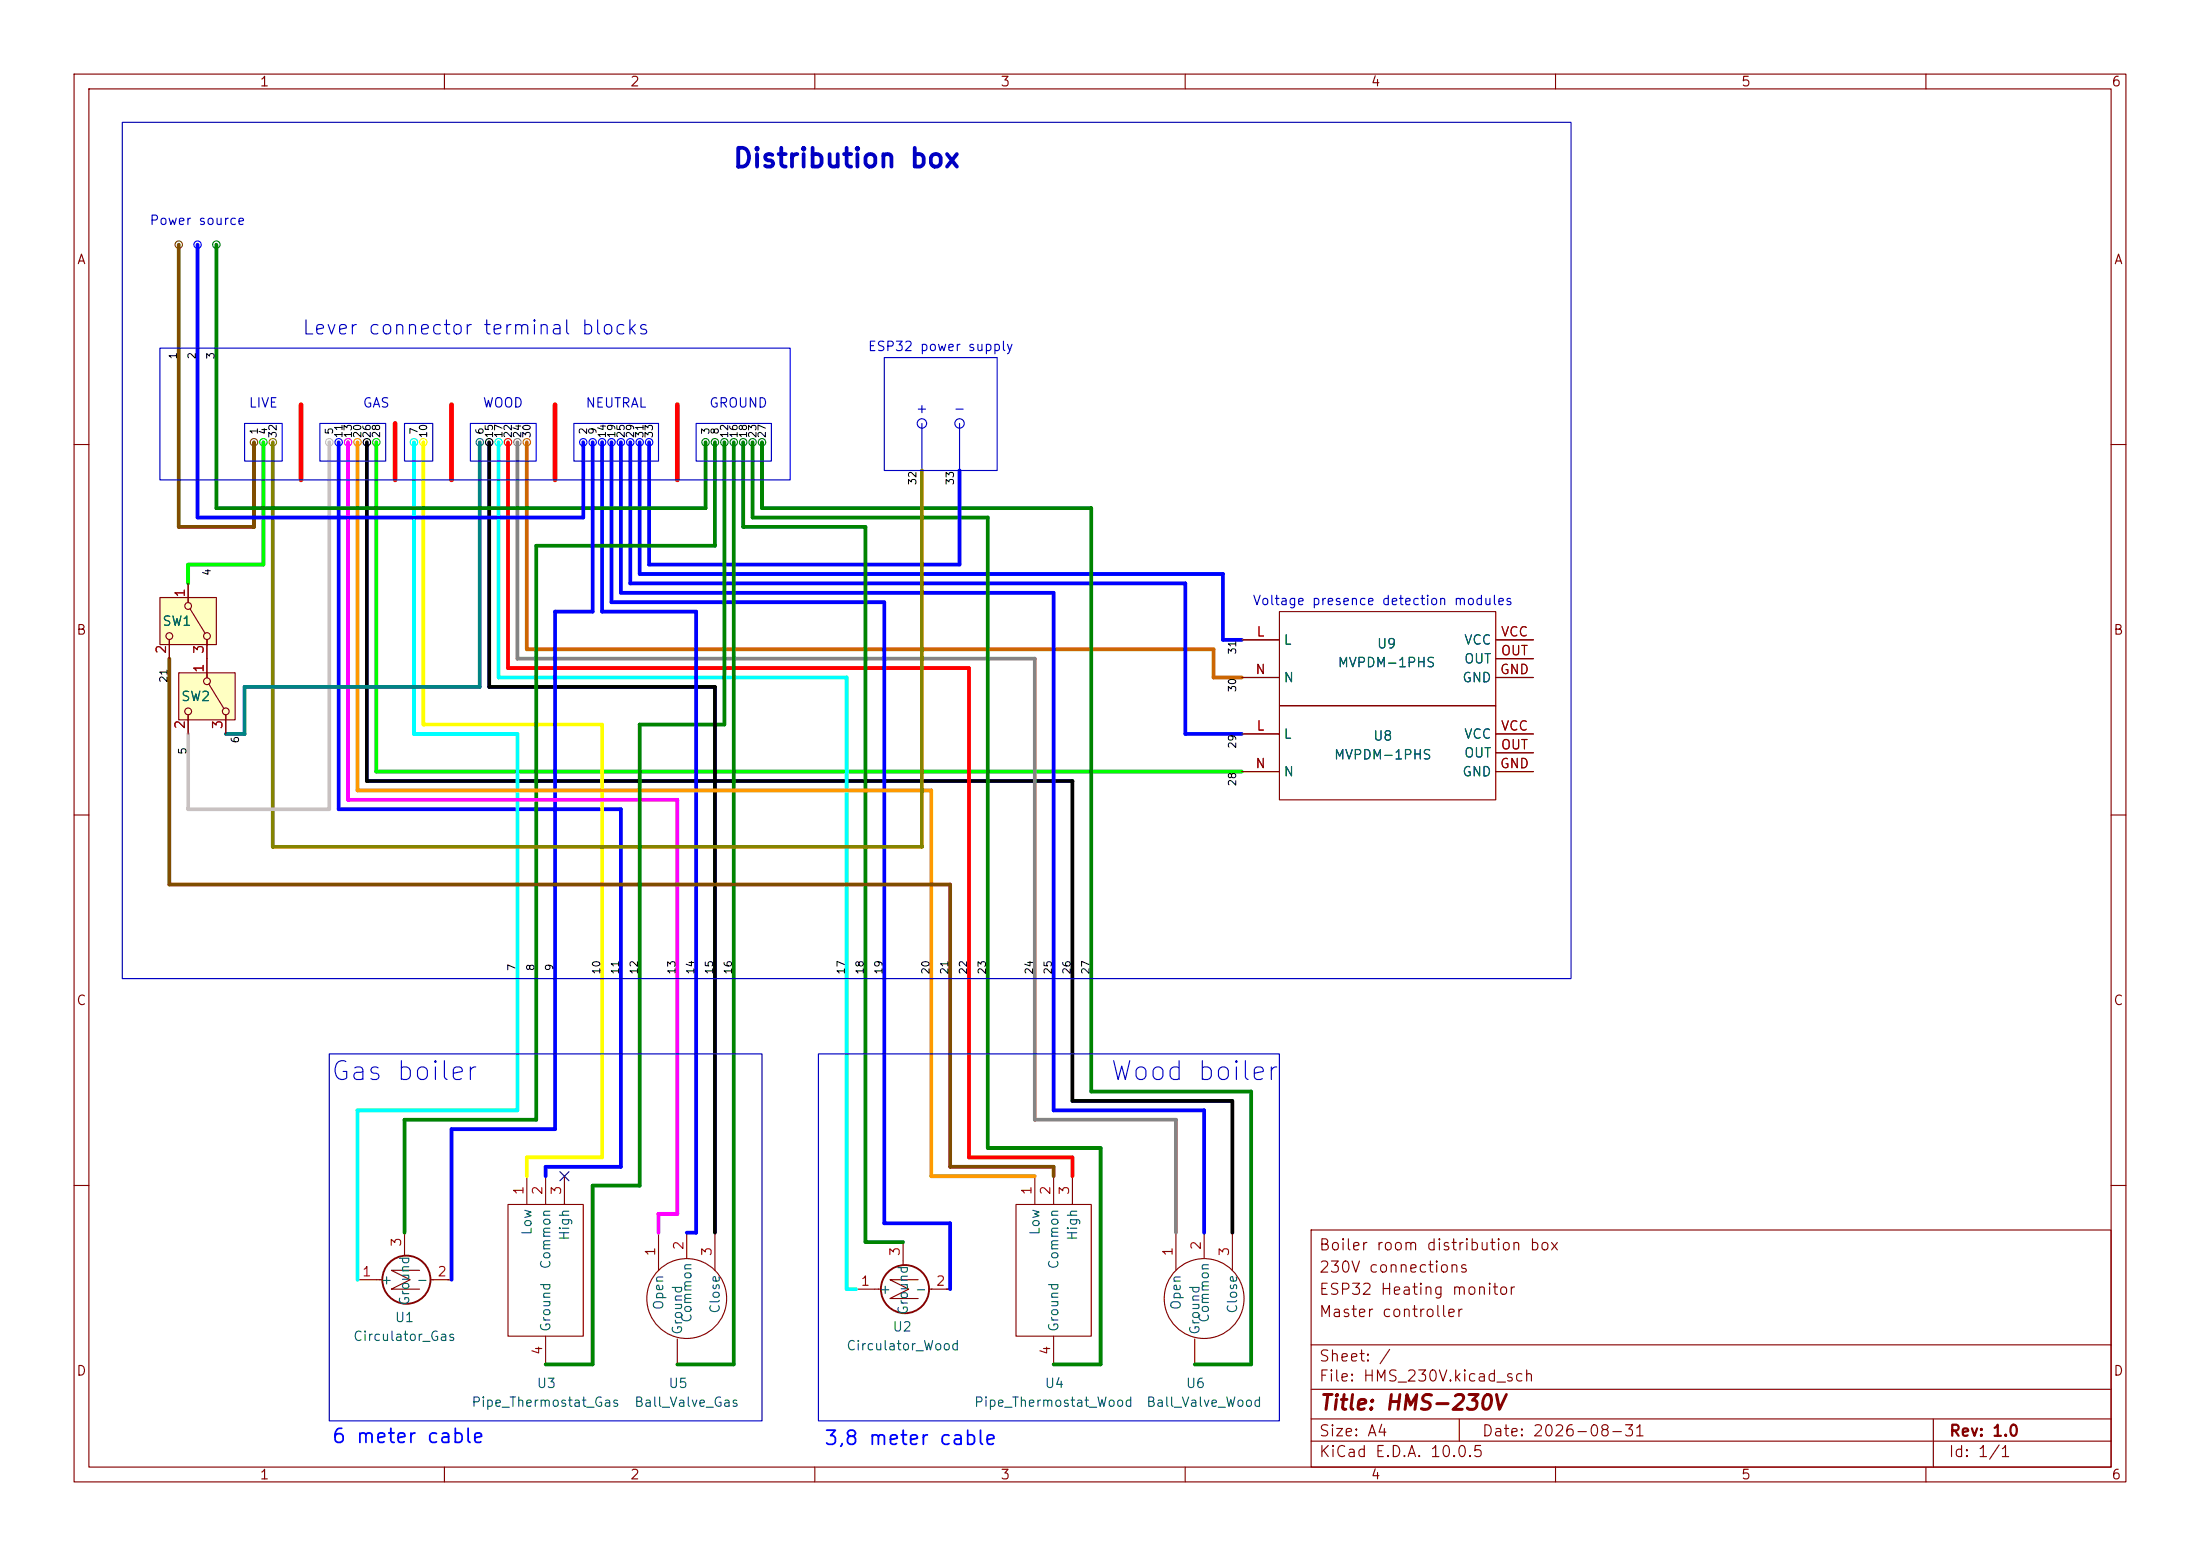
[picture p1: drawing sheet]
<svg xmlns="http://www.w3.org/2000/svg" width="297mm" height="210mm" viewBox="0 0 297 210" stroke-linecap="round" stroke-linejoin="round" font-family="sans-serif">
<g fill="none" stroke="#840000" stroke-width=".15">
<path d="M10 10h277v190h-277zM12 12h273v186h-273zM60 10v2M110 10v2M160 10v2M210 10v2M260 10v2M10 60h2M285 60h2M10 110h2M285 110h2M10 160h2"/>
<path d="M115.6 174h3.3M121.9 167.6v3.1M124 172.7h-3.9l2.6 1.3-2.6 1.3h3.9M125.4 174h2.9M177 166h108v32h-108zM285 160h2M60 198v2M110 198v2M160 198v2M177 194.5h108M177 191.5h108M177 187.5h108"/>
<path d="M177 181.5h108M197 191.5v3M210 198v2M260 198v2M261 191.5v6.5"/>
</g>
<circle cx="122.2" cy="174" r="3.3" fill="none" stroke="#840000" stroke-width=".25"/>
<path d="M24.1 90.8h7.6v6.4h-7.6z" fill="#ffffc2"/>
<g fill="none" stroke="#840000" stroke-width=".15">
<path d="M24.1 90.8h7.6v6.4h-7.6zM25.4 96.5v2.6M27.9 88.9v2.5M28.2 92.3l2 3.3M30.5 96.5v2.6M167.6 91.4h5.1M167.6 86.4h5.1M167.6 99.1h5.1M172.7 82.6h29.2v12.7h-29.2zM172.7 95.3h29.2v12.7h-29.2zM201.9 91.4h5.1M201.9 86.4h5.1"/>
<path d="M201.9 88.9h5.1M201.9 99.1h5.1M167.6 104.1h5.1M201.9 104.1h5.1M201.9 101.6h5.1M71.1 158.8v3.8M73.7 158.8v3.8M76.2 158.8v3.8M139.7 158.8v3.8M142.2 158.8v3.8M144.8 158.8v3.8M68.6 162.6h10.1v17.7h-10.1z"/>
<path d="M88.9 166.4v5.1M92.7 166.4v3.4M96.5 166.4v5.1M137.2 162.6h10.1v17.7h-10.1zM158.7 166.4v5.1M162.6 166.4v3.4M166.4 166.4v5.1M73.7 180.3v3.9M91.4 180.7v3.5M142.2 180.3v3.9M161.3 180.7v3.5"/>
<circle cx="25.4" cy="96" r=".46"/>
<circle cx="27.9" cy="91.9" r=".46"/>
<circle cx="30.5" cy="96" r=".46"/>
<circle cx="92.7" cy="175.3" r="5.4"/>
<circle cx="162.6" cy="175.3" r="5.4"/>
</g>
<path d="M21.6 80.6h7.6v6.4h-7.6z" fill="#ffffc2"/>
<g fill="none" stroke="#840000" stroke-width=".15">
<path d="M25.4 78.7v2.6M21.6 80.6h7.6v6.4h-7.6zM22.9 86.4v2.5M25.4 96.5v2.6M25.7 82.2l2 3.3M27.9 86.4v5M30.5 96.5v2.6M167.6 91.4h5.1M167.6 86.4h5.1M167.6 99.1h5.1M201.9 91.4h5.1M201.9 86.4h5.1"/>
<path d="M201.9 88.9h5.1M201.9 99.1h5.1M167.6 104.1h5.1M201.9 104.1h5.1M201.9 101.6h5.1M48.3 172.7h3.3M54.6 166.4v3M56.6 171.5h-3.8l2.6 1.2-2.6 1.3h3.8M58.1 172.7h2.9"/>
<circle cx="22.9" cy="85.9" r=".46"/>
<circle cx="25.4" cy="81.8" r=".46"/>
<circle cx="27.9" cy="85.9" r=".46"/>
</g>
<circle cx="54.9" cy="172.7" r="3.3" fill="none" stroke="#840000" stroke-width=".25"/>
<g fill="none" stroke="#0000c2" stroke-width=".15">
<path d="M16.5 16.5h195.6v115.6h-195.6zM21.6 47h85.1v17.8h-85.1zM33 57.2h5.1v5h-5.1zM43.2 57.2h8.9v5h-8.9zM54.6 57.2h3.8v5h-3.8zM63.5 57.2h8.9v5h-8.9zM77.5 57.2h11.4v5h-11.4zM94 57.2h10.1v5h-10.1zM119.4 48.3h15.2v15.2h-15.2zM124.5 57.2v6.3M129.5 57.2v6.3M44.4 142.2h58.5v49.6h-58.5z"/>
<path d="M110.5 142.2h62.2v49.6h-62.2z"/>
<circle cx="124.5" cy="57.1" r=".63"/>
<circle cx="129.5" cy="57.1" r=".63"/>
</g>
<path d="M40.6 54.6v10.2M53.3 57.2v7.6M61 54.6v10.2M74.9 54.6v10.2M91.4 54.6v10.2" fill="none" stroke="#f00" stroke-width=".63"/>
<path d="M69.8 59.7v29.2h69.9v62.2h19v15.3" fill="none" stroke="#848484" stroke-width=".51"/>
<path d="M68.6 59.7v30.5h62.2v66h14v2.6" fill="none" stroke="#f00" stroke-width=".51"/>
<path d="M55.9 59.7v39.4h13.9v50.8h-21.5v22.8M67.3 59.7v31.7h47v82.6h1.3" fill="none" stroke="#0ff" stroke-width=".51"/>
<path d="M49.5 59.7v45.7h95.3v43.2h21.6v17.8M66 59.7v33h30.5v73.7" fill="none" stroke="#000" stroke-width=".51"/>
<path d="M29.2 33v35.6h66v-8.9M96.5 59.7v14h-24.1v77.4h-17.8v15.3M97.8 59.7v38.1h-11.4v62.2h-6.4v24.2h-6.3M99.1 59.7v124.5h-7.7M100.3 59.7v11.4h16.5v96.5h5.1M101.6 59.7v10.2h31.7v85h15.3v29.3h-6.4M102.9 59.7v8.9h44.4v78.7h21.6v36.9h-7.6" fill="none" stroke="#008400" stroke-width=".51"/>
<path d="M24.1 33v38.1h10.2v-11.4M22.9 88.9v30.5h105.4v38.1h13.9v1.3" fill="none" stroke="#804d00" stroke-width=".51"/>
<path d="M35.6 59.7v16.5h-10.2v2.5M50.8 59.7v44.4h116.8" fill="none" stroke="#0f0" stroke-width=".51"/>
<path d="M26.7 33v36.9h52v-10.2M45.7 59.7v49.5h38.1v48.3h-10.1v1.3M80 59.7v22.9h-5.1v69.8h-13.9v20.3M81.3 59.7v22.9h12.7v83.8h-1.3M82.5 59.7v21.6h36.9v83.8h8.9v8.9M83.8 59.7v20.3h58.4v69.9h20.4v16.5M85.1 59.7v19h74.9v20.4h7.6M86.4 59.7v17.8h78.7v8.9h2.5M87.6 59.7v16.5h41.9v-12.7" fill="none" stroke="#00f" stroke-width=".51"/>
<path d="M71.1 59.7v27.9h92.7v3.8h3.8" fill="none" stroke="#c60" stroke-width=".51"/>
<path d="M57.1 59.7v38.1h24.2v58.4h-10.2v2.6" fill="none" stroke="#ff0" stroke-width=".51"/>
<path d="M36.8 59.7v54.6h87.7v-50.8" fill="none" stroke="#848400" stroke-width=".51"/>
<path d="M44.4 59.7v49.5h-19v-10.1" fill="none" stroke="#c2c2c2" stroke-width=".51"/>
<path d="M64.8 59.7v33h-31.8v6.4h-2.5" fill="none" stroke="#008484" stroke-width=".51"/>
<path d="M47 59.7v48.3h44.4v55.8h-2.5v2.6" fill="none" stroke="#f0f" stroke-width=".51"/>
<path d="M48.3 59.7v47h77.4v52.1h14" fill="none" stroke="#f90" stroke-width=".51"/>
<path d="M75.6 158.1l1.2 1.3M76.8 158.1l-1.2 1.3" fill="none" stroke="#000084" stroke-width=".15"/>
<g fill="none" stroke="#008400" stroke-width=".15">
<circle cx="29.2" cy="33" r=".5"/>
<circle cx="95.2" cy="59.7" r=".5"/>
<circle cx="96.5" cy="59.7" r=".5"/>
<circle cx="97.8" cy="59.7" r=".5"/>
<circle cx="99.1" cy="59.7" r=".5"/>
<circle cx="100.3" cy="59.7" r=".5"/>
<circle cx="101.6" cy="59.7" r=".5"/>
<circle cx="102.9" cy="59.7" r=".5"/>
</g>
<circle cx="47" cy="59.7" r=".5" fill="none" stroke="#f0f" stroke-width=".15"/>
<circle cx="48.3" cy="59.7" r=".5" fill="none" stroke="#f90" stroke-width=".15"/>
<g fill="none" stroke="#000" stroke-width=".15">
<circle cx="49.5" cy="59.7" r=".5"/>
<circle cx="66" cy="59.7" r=".5"/>
</g>
<circle cx="44.4" cy="59.7" r=".5" fill="none" stroke="#c2c2c2" stroke-width=".15"/>
<circle cx="57.1" cy="59.7" r=".5" fill="none" stroke="#ff0" stroke-width=".15"/>
<g fill="none" stroke="#0f0" stroke-width=".15">
<circle cx="35.6" cy="59.7" r=".5"/>
<circle cx="50.8" cy="59.7" r=".5"/>
</g>
<circle cx="64.8" cy="59.7" r=".5" fill="none" stroke="#008484" stroke-width=".15"/>
<circle cx="36.8" cy="59.7" r=".5" fill="none" stroke="#848400" stroke-width=".15"/>
<g fill="none" stroke="#00f" stroke-width=".15">
<circle cx="26.7" cy="33" r=".5"/>
<circle cx="45.7" cy="59.7" r=".5"/>
<circle cx="78.7" cy="59.7" r=".5"/>
<circle cx="80" cy="59.7" r=".5"/>
<circle cx="81.3" cy="59.7" r=".5"/>
<circle cx="82.5" cy="59.7" r=".5"/>
<circle cx="83.8" cy="59.7" r=".5"/>
<circle cx="85.1" cy="59.7" r=".5"/>
<circle cx="86.4" cy="59.7" r=".5"/>
<circle cx="87.6" cy="59.7" r=".5"/>
</g>
<g fill="none" stroke="#804d00" stroke-width=".15">
<circle cx="24.1" cy="33" r=".5"/>
<circle cx="34.3" cy="59.7" r=".5"/>
</g>
<circle cx="69.8" cy="59.7" r=".5" fill="none" stroke="#848484" stroke-width=".15"/>
<circle cx="68.6" cy="59.7" r=".5" fill="none" stroke="#f00" stroke-width=".15"/>
<circle cx="71.1" cy="59.7" r=".5" fill="none" stroke="#c60" stroke-width=".15"/>
<g fill="none" stroke="#0ff" stroke-width=".15">
<circle cx="55.9" cy="59.7" r=".5"/>
<circle cx="67.3" cy="59.7" r=".5"/>
</g>
<g font-size="2.5" fill="#0000c2">
<text x="98.8" y="23.3">Distribution box</text>
<text x="44.5" y="146.5">Gas boiler</text>
<text x="149.7" y="146.5">Wood boiler</text>
</g>
<text font-size="2" fill="#840000" x="178" y="190.8">Title: HMS-230V</text>
<text font-size="1.9" fill="#0000c2" x="40.7" y="45.6">Lever connector terminal blocks</text>
<g font-size="1.9" fill="#00f">
<text x="44.7" y="195.3">6 meter cable</text>
<text x="111.1" y="195.5">3,8 meter cable</text>
</g>
<g font-size="1.5" fill="#840000">
<text x="178" y="172.1">230V connections</text>
<text x="178" y="169.1">Boiler room distribution box</text>
<text x="178" y="178.1">Master controller</text>
<text x="178" y="175.1">ESP32 Heating monitor</text>
<text x="178" y="184.1">Sheet: /</text>
<text x="178" y="186.8">File: HMS_230V.kicad_sch</text>
<text x="178" y="197">KiCad E.D.A. 10.0.5</text>
<text x="178" y="194.2">Size: A4</text>
<text x="200" y="194.2">Date: 2026-08-31</text>
<text x="263" y="197">Id: 1/1</text>
<text x="263" y="194.2">Rev: 1.0</text>
</g>
<g font-size="1.3" fill="#840000">
<text x="35" y="12">1</text>
<text x="85" y="12">2</text>
<text x="135" y="12">3</text>
<text x="185" y="12">4</text>
<text x="235" y="12">5</text>
<text x="285" y="12">6</text>
<text x="10.3" y="36">A</text>
<text x="285.3" y="36">A</text>
<text x="10.2" y="86">B</text>
<text x="285.2" y="86">B</text>
<text x="10.2" y="136">C</text>
<text x="285.2" y="136">C</text>
<text x="10.2" y="186">D</text>
<text x="285.2" y="186">D</text>
<text x="35" y="200">1</text>
<text x="85" y="200">2</text>
<text x="135" y="200">3</text>
<text x="185" y="200">4</text>
<text x="235" y="200">5</text>
<text x="285" y="200">6</text>
</g>
<g font-size="1.3" fill="#0000c2">
<text x="20.1" y="30.7">Power source</text>
<text x="117.1" y="47.7">ESP32 power supply</text>
<text x="33.5" y="55.3">LIVE</text>
<text x="48.9" y="55.3">GAS</text>
<text x="65.1" y="55.3">WOOD</text>
<text x="79" y="55.3">NEUTRAL</text>
<text x="95.7" y="55.3">GROUND</text>
<text x="123.5" y="56.1">+</text>
<text x="128.6" y="56.1">-</text>
<text x="169" y="82">Voltage presence detection modules</text>
</g>
<g font-size="1.3" fill="#a90000">
<text x="25.3" y="80.7" transform="rotate(-90 25.3 80.7)">1</text>
<text x="22.7" y="88.4" transform="rotate(-90 22.7 88.4)">2</text>
<text x="27.8" y="88.4" transform="rotate(-90 27.8 88.4)">3</text>
<text x="169.5" y="86.2">L</text>
<text x="202.5" y="88.8">OUT</text>
<text x="202.5" y="86.2">VCC</text>
<text x="27.8" y="90.9" transform="rotate(-90 27.8 90.9)">1</text>
<text x="169.4" y="91.3">N</text>
<text x="202.4" y="91.3">GND</text>
<text x="25.3" y="98.5" transform="rotate(-90 25.3 98.5)">2</text>
<text x="30.3" y="98.5" transform="rotate(-90 30.3 98.5)">3</text>
<text x="169.5" y="98.9">L</text>
<text x="202.5" y="101.5">OUT</text>
<text x="202.5" y="98.9">VCC</text>
<text x="169.4" y="104">N</text>
<text x="202.4" y="104">GND</text>
<text x="71" y="161.4" transform="rotate(-90 71 161.4)">1</text>
<text x="73.5" y="161.4" transform="rotate(-90 73.5 161.4)">2</text>
<text x="76.1" y="161.4" transform="rotate(-90 76.1 161.4)">3</text>
<text x="139.6" y="161.4" transform="rotate(-90 139.6 161.4)">1</text>
<text x="142.1" y="161.4" transform="rotate(-90 142.1 161.4)">2</text>
<text x="144.6" y="161.4" transform="rotate(-90 144.6 161.4)">3</text>
<text x="48.8" y="172.6">1</text>
<text x="54.5" y="168.4" transform="rotate(-90 54.5 168.4)">3</text>
<text x="59" y="172.6">2</text>
<text x="88.8" y="169.6" transform="rotate(-90 88.8 169.6)">1</text>
<text x="92.6" y="168.8" transform="rotate(-90 92.6 168.8)">2</text>
<text x="96.4" y="169.6" transform="rotate(-90 96.4 169.6)">3</text>
<text x="116.1" y="173.9">1</text>
<text x="121.8" y="169.6" transform="rotate(-90 121.8 169.6)">3</text>
<text x="126.3" y="173.9">2</text>
<text x="158.6" y="169.6" transform="rotate(-90 158.6 169.6)">1</text>
<text x="162.4" y="168.8" transform="rotate(-90 162.4 168.8)">2</text>
<text x="166.2" y="169.6" transform="rotate(-90 166.2 169.6)">3</text>
<text x="73.5" y="183" transform="rotate(-90 73.5 183)">4</text>
<text x="142.1" y="183" transform="rotate(-90 142.1 183)">4</text>
</g>
<g font-size="1.3" fill="#006464">
<text x="21.8" y="84.8">SW1</text>
<text x="173.2" y="87.3">L</text>
<text x="185.8" y="87.8">U9</text>
<text x="197.6" y="89.9">OUT</text>
<text x="197.6" y="87.3">VCC</text>
<text x="24.4" y="94.9">SW2</text>
<text x="173.2" y="92.4">N</text>
<text x="180.5" y="90.4">MVPDM-1PHS</text>
<text x="197.3" y="92.4">GND</text>
<text x="173.2" y="100">L</text>
<text x="185.3" y="100.3">U8</text>
<text x="197.6" y="100">VCC</text>
<text x="173.2" y="105.1">N</text>
<text x="180" y="102.8">MVPDM-1PHS</text>
<text x="197.3" y="105.1">GND</text>
<text x="197.6" y="102.6">OUT</text>
<text x="72.1" y="166.8" transform="rotate(-90 72.1 166.8)">Low</text>
<text x="77.2" y="167.5" transform="rotate(-90 77.2 167.5)">High</text>
<text x="140.7" y="166.8" transform="rotate(-90 140.7 166.8)">Low</text>
<text x="145.7" y="167.5" transform="rotate(-90 145.7 167.5)">High</text>
<text x="51.3" y="173.7">+</text>
<text x="56.1" y="173.7">-</text>
<text x="74.6" y="171.4" transform="rotate(-90 74.6 171.4)">Common</text>
<text x="143.2" y="171.4" transform="rotate(-90 143.2 171.4)">Common</text>
<text x="53.2" y="178.8">U1</text>
<text x="55.6" y="176.3" transform="rotate(-90 55.6 176.3)">Ground</text>
<text x="74.6" y="179.9" transform="rotate(-90 74.6 179.9)">Ground</text>
<text x="89.9" y="176.9" transform="rotate(-90 89.9 176.9)">Open</text>
<text x="93.7" y="178.6" transform="rotate(-90 93.7 178.6)">Common</text>
<text x="97.5" y="177.4" transform="rotate(-90 97.5 177.4)">Close</text>
<text x="118.6" y="175">+</text>
<text x="122.9" y="177.6" transform="rotate(-90 122.9 177.6)">Ground</text>
<text x="123.4" y="175">-</text>
<text x="143.2" y="179.9" transform="rotate(-90 143.2 179.9)">Ground</text>
<text x="159.7" y="176.9" transform="rotate(-90 159.7 176.9)">Open</text>
<text x="163.5" y="178.6" transform="rotate(-90 163.5 178.6)">Common</text>
<text x="167.3" y="177.4" transform="rotate(-90 167.3 177.4)">Close</text>
<text x="47.6" y="181.3">Circulator_Gas</text>
<text x="92.4" y="180.2" transform="rotate(-90 92.4 180.2)">Ground</text>
<text x="114.2" y="182.6">Circulator_Wood</text>
<text x="120.4" y="180">U2</text>
<text x="162.3" y="180.2" transform="rotate(-90 162.3 180.2)">Ground</text>
<text x="63.6" y="190.2">Pipe_Thermostat_Gas</text>
<text x="72.4" y="187.7">U3</text>
<text x="85.5" y="190.2">Ball_Valve_Gas</text>
<text x="90.2" y="187.7">U5</text>
<text x="131.4" y="190.2">Pipe_Thermostat_Wood</text>
<text x="141" y="187.7">U4</text>
<text x="154.7" y="190.2">Ball_Valve_Wood</text>
<text x="160" y="187.7">U6</text>
</g>
<g font-size="1">
<text x="24.1" y="48.6" transform="rotate(-90 24.1 48.6)">1</text>
<text x="26.7" y="48.6" transform="rotate(-90 26.7 48.6)">2</text>
<text x="29.2" y="48.6" transform="rotate(-90 29.2 48.6)">3</text>
<text x="35" y="58.7" transform="rotate(-90 35 58.7)">1</text>
<text x="36.3" y="58.7" transform="rotate(-90 36.3 58.7)">4</text>
<text x="37.6" y="59.2" transform="rotate(-90 37.6 59.2)">32</text>
<text x="45.2" y="58.7" transform="rotate(-90 45.2 58.7)">5</text>
<text x="46.5" y="59.2" transform="rotate(-90 46.5 59.2)">11</text>
<text x="47.7" y="59.2" transform="rotate(-90 47.7 59.2)">13</text>
<text x="49" y="59.2" transform="rotate(-90 49 59.2)">20</text>
<text x="50.3" y="59.2" transform="rotate(-90 50.3 59.2)">26</text>
<text x="51.6" y="59.2" transform="rotate(-90 51.6 59.2)">28</text>
<text x="56.6" y="58.7" transform="rotate(-90 56.6 58.7)">7</text>
<text x="57.9" y="59.2" transform="rotate(-90 57.9 59.2)">10</text>
<text x="65.5" y="58.7" transform="rotate(-90 65.5 58.7)">6</text>
<text x="66.8" y="59.2" transform="rotate(-90 66.8 59.2)">15</text>
<text x="68.1" y="59.2" transform="rotate(-90 68.1 59.2)">17</text>
<text x="69.3" y="59.2" transform="rotate(-90 69.3 59.2)">22</text>
<text x="70.6" y="59.2" transform="rotate(-90 70.6 59.2)">24</text>
<text x="71.9" y="59.2" transform="rotate(-90 71.9 59.2)">30</text>
<text x="79.5" y="58.7" transform="rotate(-90 79.5 58.7)">2</text>
<text x="80.8" y="58.7" transform="rotate(-90 80.8 58.7)">9</text>
<text x="82" y="59.2" transform="rotate(-90 82 59.2)">14</text>
<text x="83.3" y="59.2" transform="rotate(-90 83.3 59.2)">19</text>
<text x="84.6" y="59.2" transform="rotate(-90 84.6 59.2)">25</text>
<text x="85.8" y="59.2" transform="rotate(-90 85.8 59.2)">29</text>
<text x="87.1" y="59.2" transform="rotate(-90 87.1 59.2)">31</text>
<text x="88.4" y="59.2" transform="rotate(-90 88.4 59.2)">33</text>
<text x="96" y="58.7" transform="rotate(-90 96 58.7)">3</text>
<text x="97.3" y="58.7" transform="rotate(-90 97.3 58.7)">8</text>
<text x="98.5" y="59.2" transform="rotate(-90 98.5 59.2)">12</text>
<text x="99.8" y="59.2" transform="rotate(-90 99.8 59.2)">16</text>
<text x="101.1" y="59.2" transform="rotate(-90 101.1 59.2)">18</text>
<text x="102.4" y="59.2" transform="rotate(-90 102.4 59.2)">23</text>
<text x="103.6" y="59.2" transform="rotate(-90 103.6 59.2)">27</text>
<text x="123.9" y="65.6" transform="rotate(-90 123.9 65.6)">32</text>
<text x="129" y="65.6" transform="rotate(-90 129 65.6)">33</text>
<text x="28.7" y="77.8" transform="rotate(-90 28.7 77.8)">4</text>
<text x="167.1" y="88.4" transform="rotate(-90 167.1 88.4)">31</text>
<text x="22.9" y="92.2" transform="rotate(-90 22.9 92.2)">21</text>
<text x="167.1" y="93.5" transform="rotate(-90 167.1 93.5)">30</text>
<text x="25.4" y="101.9" transform="rotate(-90 25.4 101.9)">5</text>
<text x="32.5" y="100.4" transform="rotate(-90 32.5 100.4)">6</text>
<text x="167.1" y="101.1" transform="rotate(-90 167.1 101.1)">29</text>
<text x="167.1" y="106.2" transform="rotate(-90 167.1 106.2)">28</text>
<text x="69.8" y="131.1" transform="rotate(-90 69.8 131.1)">7</text>
<text x="72.4" y="131.1" transform="rotate(-90 72.4 131.1)">8</text>
<text x="74.9" y="131.1" transform="rotate(-90 74.9 131.1)">9</text>
<text x="81.3" y="131.6" transform="rotate(-90 81.3 131.6)">10</text>
<text x="83.8" y="131.6" transform="rotate(-90 83.8 131.6)">11</text>
<text x="86.4" y="131.6" transform="rotate(-90 86.4 131.6)">12</text>
<text x="91.4" y="131.6" transform="rotate(-90 91.4 131.6)">13</text>
<text x="94" y="131.6" transform="rotate(-90 94 131.6)">14</text>
<text x="96.5" y="131.6" transform="rotate(-90 96.5 131.6)">15</text>
<text x="99.1" y="131.6" transform="rotate(-90 99.1 131.6)">16</text>
<text x="114.3" y="131.6" transform="rotate(-90 114.3 131.6)">17</text>
<text x="116.8" y="131.6" transform="rotate(-90 116.8 131.6)">18</text>
<text x="119.4" y="131.6" transform="rotate(-90 119.4 131.6)">19</text>
<text x="125.7" y="131.6" transform="rotate(-90 125.7 131.6)">20</text>
<text x="128.3" y="131.6" transform="rotate(-90 128.3 131.6)">21</text>
<text x="130.8" y="131.6" transform="rotate(-90 130.8 131.6)">22</text>
<text x="133.3" y="131.6" transform="rotate(-90 133.3 131.6)">23</text>
<text x="139.7" y="131.6" transform="rotate(-90 139.7 131.6)">24</text>
<text x="142.2" y="131.6" transform="rotate(-90 142.2 131.6)">25</text>
<text x="144.8" y="131.6" transform="rotate(-90 144.8 131.6)">26</text>
<text x="147.3" y="131.6" transform="rotate(-90 147.3 131.6)">27</text>
</g>
</svg>
